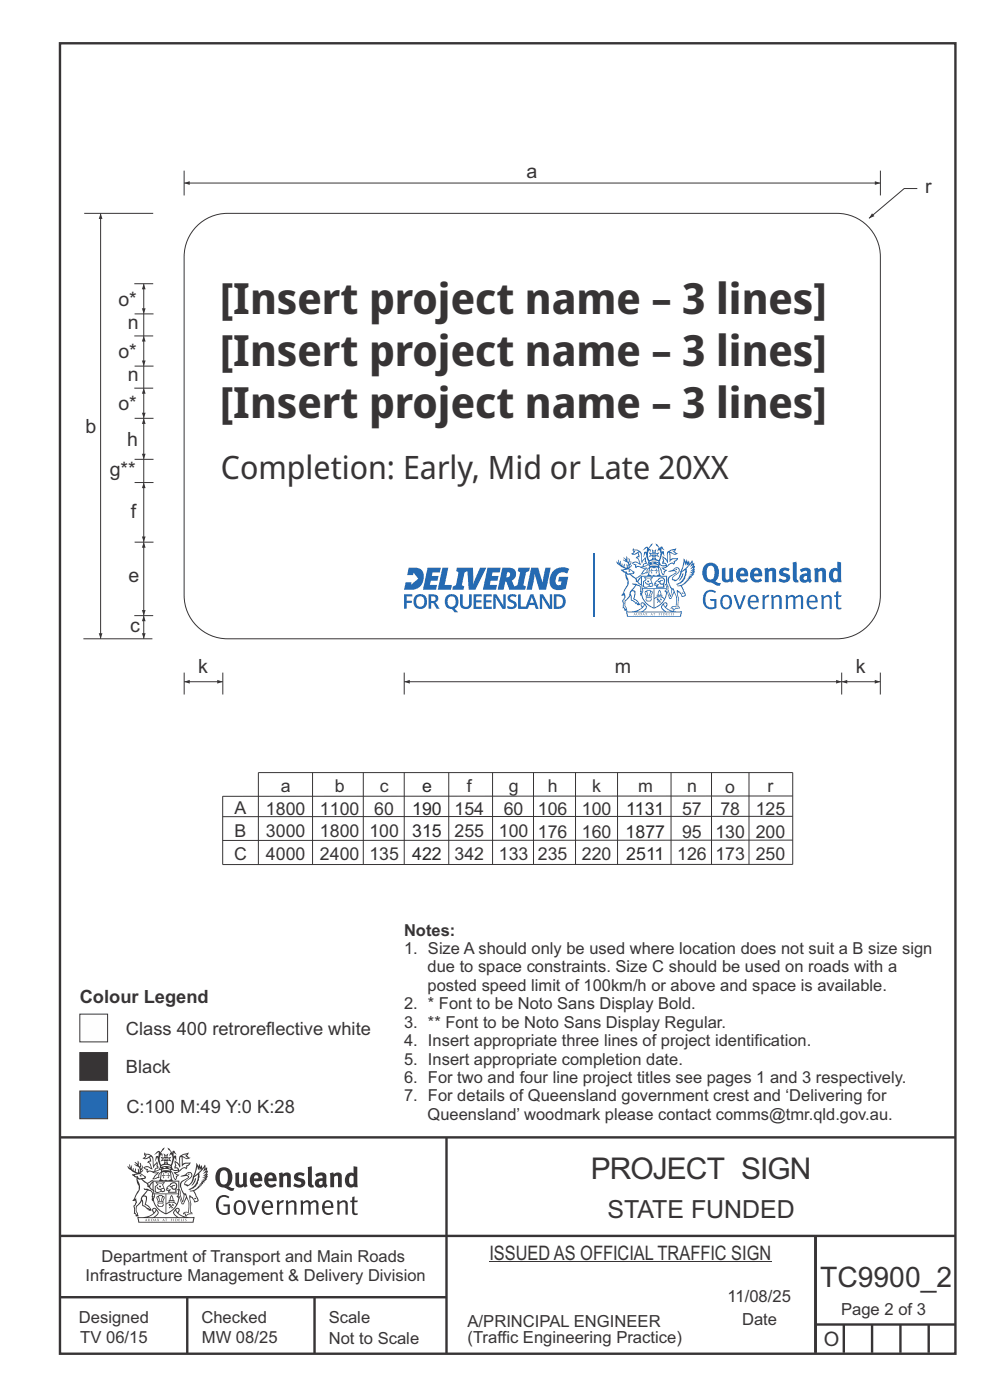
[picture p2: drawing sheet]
<svg xmlns="http://www.w3.org/2000/svg" width="210mm" height="297mm" viewBox="0 0 210 297" stroke-linecap="round" stroke-linejoin="round" font-family="sans-serif">
<g fill="none" stroke="#373435" stroke-width=".51">
<path d="M12.7 9.2h190v278h-190zM12.7 241.3h190M94.7 241.4v45.8M12.7 275.2h82M12.7 262.2h190.1M39.7 275.2v12M66.7 275.2v12M173 262.1v24.9M173 281h29.6M179 281v6M185 281v6M191 281v6"/>
<path d="M197 281v6"/>
</g>
<g fill="#373435">
<path d="M47 248.4a2.55 2.55 0 0 0 0 2.7l.3 .2a.81 .81 0 0 0 1-1v-.5a1.04 1.04 0 0 0-1.1-1.5zM46.3 248.1a1.82 1.82 0 0 1 2.1-.2 1.82 1.82 0 0 1 .9 1.8 2.29 2.29 0 0 1-.8 2l.7 .3h.5l-.2 .6a2.87 2.87 0 0 1-2-.7 2.12 2.12 0 0 1-1.7-3.1z" fill-rule="evenodd"/>
<path d="M49.9 248.9l.8-.2v2a.46 .46 0 0 0 .3 .6 .46 .46 0 0 0 .6-.3v-2.1l.7-.2v2.4l.2 .5-.5 .3-.3-.3a1.02 1.02 0 0 1-1.2 .3 1.02 1.02 0 0 1-.6-1.1z" fill-rule="evenodd"/>
<path d="M54 249.5l-.1 .5h.9a.49 .49 0 0 0-.2-.6 .49 .49 0 0 0-.6 .1zM53.4 249.1a1.34 1.34 0 0 1 1.6-.2 1.34 1.34 0 0 1 .6 1.5v.2h-1.7a.77 .77 0 0 0 .5 .8 .77 .77 0 0 0 .9-.4l.3 .5a1.59 1.59 0 0 1-2 .2 1.59 1.59 0 0 1-.5-2.1z" fill-rule="evenodd"/>
<path d="M57 249.5l-.1 .5h1a.49 .49 0 0 0-.2-.6 .49 .49 0 0 0-.7 .1zM56.4 249.1a1.34 1.34 0 0 1 1.6-.2 1.34 1.34 0 0 1 .7 1.5v.2h-1.8a.77 .77 0 0 0 .5 .8 .77 .77 0 0 0 .9-.4l.4 .5a1.59 1.59 0 0 1-2.1 .2 1.59 1.59 0 0 1-.5-2.1z" fill-rule="evenodd"/>
<path d="M59.2 248.9l.7-.2 .1 .4a.95 .95 0 0 1 1-.3 .95 .95 0 0 1 .7 .8v2.3h-.8v-2.3a.46 .46 0 0 0-.8 .1v2.2h-.8z" fill-rule="evenodd"/>
<path d="M62.6 249.1a1.75 1.75 0 0 1 2-.1l-.2 .5-.6-.2a.43 .43 0 0 0-.6 .3l.4 .3a1.04 1.04 0 0 1 1.2 1.1 1.04 1.04 0 0 1-1.4 1l-1.2-.4 .3-.6 1 .4 .4-.4a.88 .88 0 0 0-1-.5l-.4-.2-.1-.4z" fill-rule="evenodd"/>
<path d="M65.3 247.6l.8-.2 .1 3.8 .3 .2 .1 .4a.88 .88 0 0 1-1 0 .88 .88 0 0 1-.3-1z" fill-rule="evenodd"/>
<path d="M67.8 250.6a.43 .43 0 0 0-.1 .7 .43 .43 0 0 0 .7-.1v-.7zM66.8 249.1a1.7 1.7 0 0 1 2.4 .1v1.9l.3 .4-.4 .5-.5-.4a1.03 1.03 0 0 1-1.7-.1 1.03 1.03 0 0 1 .8-1.5h.7v-.4a.8 .8 0 0 0-1.2 .1z" fill-rule="evenodd"/>
<path d="M70 248.9l.7-.2 .1 .4a.95 .95 0 0 1 1-.3 .95 .95 0 0 1 .7 .8v2.3h-.8v-2.3a.46 .46 0 0 0-.8 .1v2.2h-.8z" fill-rule="evenodd"/>
<path d="M74.3 249.5a1.48 1.48 0 0 0 0 1.7h.5l.2-.1v-1.5l-.3-.2zM75 247.4l.8 .1 .1 4.4h-.7l-.1-.2a1.26 1.26 0 0 1-1.4 0 1.26 1.26 0 0 1-.5-1.3 1.29 1.29 0 0 1 .4-1.4 1.29 1.29 0 0 1 1.4-.1z" fill-rule="evenodd"/>
<path d="M46.4 253.9a1.72 1.72 0 0 1 2.3 0l-.3 .3a1.24 1.24 0 0 0-1.4-.2 1.24 1.24 0 0 0-.6 1.4 1.49 1.49 0 0 0 1.2 1.9l.7-.1v-1.3h-.8l-.1-.4h1.3v1.9a1.93 1.93 0 0 1-2.2 0 1.93 1.93 0 0 1-.7-2.2l.2-.8z" fill-rule="evenodd"/>
<path d="M50.4 255.1a1.65 1.65 0 0 0 .2 2.2 .99 .99 0 0 0 1-1.4 .78 .78 0 0 0-.4-.8 .78 .78 0 0 0-.8 0zM50 254.9a1.33 1.33 0 0 1 1.6-.1 1.33 1.33 0 0 1 .5 1.4 1.31 1.31 0 0 1-1.3 1.6 1.31 1.31 0 0 1-1.2-1.6v-.6z" fill-rule="evenodd"/>
<path d="M52.5 254.7l.4-.1 .9 2.6 .8-2.5h.5l-1.1 3h-.5z" fill-rule="evenodd"/>
<path d="M56.3 255.2l-.2 .7h1.3a.7 .7 0 0 0-.3-.8 .7 .7 0 0 0-.8 .1zM55.9 255a1.22 1.22 0 0 1 1.5-.2 1.22 1.22 0 0 1 .5 1.5h-1.8a.93 .93 0 0 0 .5 1 .93 .93 0 0 0 1.1-.2l.2 .3a1.43 1.43 0 0 1-1.8 .1 1.43 1.43 0 0 1-.6-1.7z" fill-rule="evenodd"/>
<path d="M58.7 254.7l.4-.1 .1 .5 .4-.4 .6-.1-.2 .5a.66 .66 0 0 0-.8 .7v1.9h-.4z" fill-rule="evenodd"/>
<path d="M60.6 254.7l.4-.1 .1 .5a.94 .94 0 0 1 1-.5 .94 .94 0 0 1 .8 .8v2.3h-.5l-.1-2.5a.81 .81 0 0 0-1.2 .3v2.2h-.4z" fill-rule="evenodd"/>
<path d="M63.7 254.7l.5-.1 .1 .5 .4-.3a.78 .78 0 0 1 1.1 .3 .9 .9 0 0 1 1-.5 .9 .9 0 0 1 .8 .8v2.3h-.5l-.1-2.5a.67 .67 0 0 0-1.1 .3v2.2h-.5v-2.4l-.4-.3-.7 .4v2.3h-.5z" fill-rule="evenodd"/>
<path d="M69 255.2l-.1 .7h1.3a.7 .7 0 0 0-.3-.8 .7 .7 0 0 0-.9 .1zM68.7 255a1.22 1.22 0 0 1 1.5-.2 1.22 1.22 0 0 1 .5 1.5h-1.8a.93 .93 0 0 0 .4 1 .93 .93 0 0 0 1.2-.2l.1 .3a1.44 1.44 0 0 1-1.7 .1 1.44 1.44 0 0 1-.6-1.7z" fill-rule="evenodd"/>
<path d="M71.4 254.7l.5-.1 .1 .5a.94 .94 0 0 1 1-.5 .94 .94 0 0 1 .8 .8v2.3h-.5l-.1-2.5a.81 .81 0 0 0-1.2 .3v2.2h-.4z" fill-rule="evenodd"/>
<path d="M74.7 253.9l.5-.1v.9h.7l-.1 .3h-.6v2.2l.1 .2h.5l.1 .3a.75 .75 0 0 1-1.2-.6v-2.1h-.4v-.3h.4z" fill-rule="evenodd"/>
<path d="M30.8 244.9l1.1 .3-.9 .5h-.4l.6-.5zM31.8 245.4h.2a2.44 2.44 0 0 1 .4 1.9l.1 .5 .7-1-.1 .6 .3 .3a.57 .57 0 0 0-.6 .7l-1-.1-.5 .2 .2-.5-.8-.3 .7-.1 .9 .5 .1-.1-.6-1.3-.2-.2h.5zM30.7 244.4l-.1 .5 .2 .4-.6 .4a1.04 1.04 0 0 0 1.4-.1l.2 .6-.3 .1-.2 .4a.94 .94 0 0 1 .8 1.1l-.2-.1a1.16 1.16 0 0 0-1.5-.1l.3 .4 .4 .2 .1 .5 .2 .1 .1-.2a.94 .94 0 0 1 1.1 .2l.8 .1-1.2 1.2a1.13 1.13 0 0 0 1.2-.2l.4-.1-.1-.4 .5-.8a.83 .83 0 0 0-.6 1.1l-.3-.1-.7 .4 1.1-1.4-.5 .1-.5-.1 1.3-.5-.1-.1-.9 .4v-.3l.2-.2 .3 .1 .1-.3-.2-.4v-.6l-.1-.4-.7 1v-.7a1.42 1.42 0 0 0-1.6-1.8z" fill-rule="evenodd"/>
<path d="M38.5 245.2l.5-.2 .7-.1-.6 .3 .8 .5h-.3zM38.3 245.5l.2-.1 .1 2a1.69 1.69 0 0 1 1.6-.6l-.8 .5 .1 .5a1.1 1.1 0 0 0-1.5 .6l-.1-.5-.2-.2h-.5l.3-.4-.3-.7a1.42 1.42 0 0 1 .8 1.1l.2-.1zM37.1 246.2l.1 1-.2 .3 .1 .4h.5l.1 .2a.96 .96 0 0 1-1.1-.1l-.1 .1a1.06 1.06 0 0 0 1.3 .2v.1a.72 .72 0 0 1-1 .2l.3 .5 .6 .2-.4 .2-.1 .6-.2-.3-.4-1.1-.4-.4 .4 .9a1.54 1.54 0 0 0 .7 1.2l.2-.3a.58 .58 0 0 1 .4-.8l.2-.1h-.3l-.5-.3 .9-.5a.93 .93 0 0 1 1.2-.5v.2l.2-.2 .1-.5a.99 .99 0 0 0 .7-.8l-1.3 .1-.3 .2-.1-1.4 .9 .4 .9-.3h-.4l-.5-.4 .4-.7-.6 .2a1.46 1.46 0 0 0-1.4 2.1v.4l-.2-.4z" fill-rule="evenodd"/>
<path d="M35.6 248.9l.2 .1-.1 .3 .4 .1h-.4v.6l-.1-.6h-.3l.3-.1z" fill-rule="evenodd"/>
<path d="M34.6 248.9l.2 .1v.3l.3 .1h-.3l-.1 .6v-.6h-.4l.4-.1z" fill-rule="evenodd"/>
<path d="M34.3 248.8a.57 .57 0 0 1 .9 .2 .57 .57 0 0 1 .9-.2l.2 1.4h-.2a.57 .57 0 0 1-.9 0 .69 .69 0 0 1-1.1 0zM34.2 248.1l-.3 2.1-.2 .4h3l-.2-.4-.3-2.1h-.2v.2l-.8-.1-.8 .1v-.2z" fill-rule="evenodd"/>
<path d="M34.2 252.4a.3 .3 0 0 0 .6 0 .3 .3 0 0 0-.6 0zM33.3 250.9l.3 .3-.3 .4a.79 .79 0 0 0 0 1.3l.8-.2-.1-.3a.55 .55 0 0 1-.7-.6l.1-.1 .2 .3 .3 .2 .8-.2-.4-.7 .4-.4-.7 .2zM33 250.7l1.1 .2 .9-.2-.4 .6 .4 1.2a.56 .56 0 0 1-.8 .3l-.2 .1a.73 .73 0 0 1-.9 .1 .73 .73 0 0 1-.3-1v-.4l.6-.4z" fill-rule="evenodd"/>
<path d="M35.6 251.8l.7-.4a.58 .58 0 0 1 1-.1 .58 .58 0 0 1-.4 .9l-.3-.3a.43 .43 0 0 1 .6-.4 .57 .57 0 0 0-.8 .2l-.2-.1-.3 .1 .4 .2a.55 .55 0 0 0 .9 .4v.5h-1.3l.3-.4-.1-.1-.6 .1 .2-.3-.2-.1zM35.4 251.8l-.1 .2a.39 .39 0 0 0 .2 .6h.3l-.2 .4h1.9l-.1-.8a.86 .86 0 0 0-.1-1.3 .86 .86 0 0 0-1.3 .4z" fill-rule="evenodd"/>
<path d="M36 254.8h.8v.2h-.8zM36.4 253.8l.2 .8h-.4zM36.4 253.5l-.3 .5-.1 .6h-.2v.4l-.7 .4 .2 .1a1.48 1.48 0 0 1 2.1 .2l.2-.1-.6-.5v-.5h-.2l-.1-.6z" fill-rule="evenodd"/>
<path d="M35.8 255.4l.4 .1 .1 .3 .3-.2-.2-.2a.38 .38 0 0 1 .5 .5l-.2-.2-.3 .2 .3 .2-.3 .3-.1-.4-.4 .4-.1-.2 .4-.3-.1-.1-.2 .1z" fill-rule="evenodd"/>
<path d="M34.5 254h.2v.2l-.2 .6h-.2zM33.6 255.3h.9v.2a.55 .55 0 0 1-.8 .4v-.2l-.2-.1zM33.4 254h.2l.2 .8h-.2zM33.6 255l.8-.1 .1 .2h-.8zM33.8 253.7h.5l-.2 1.1h-.1zM33.3 253.8l-.1 .3 .3 1.1a.48 .48 0 0 0-.1 .6 .48 .48 0 0 0 .5 .2h.5a.49 .49 0 0 0 .2-.8l.3-1.1-.1-.3a1.42 1.42 0 0 0-1.5 0z" fill-rule="evenodd"/>
<path d="M33.7 251.5l.4 .1 .1 .3h-.3z" fill-rule="evenodd"/>
<path d="M41.3 250.1l.3-.2-.2 .8-.6 .8h-.2l.5-.7z" fill-rule="evenodd"/>
<path d="M39.7 249l.3-.2 .5 .2a.88 .88 0 0 1-.6 1.1 1.22 1.22 0 0 0-.8 1.3l.5 .2a.72 .72 0 0 0 .9-.4l.5-.8 .2-.6 .8-.6v.2a2.85 2.85 0 0 1-2 2.9l.1 .1a2.13 2.13 0 0 0 1.9-1.5v-.3a2.01 2.01 0 0 0 .3-1.7l1.1-1.3-.4 1 .7-.5-.7 1 .8-.4-.8 .8 .7-.2-.9 .6 .8-.1-.8 .4h.7l-.8 .3 .3 .2h-.4l.2 .3h-.4l.2 .3h-.4l.1 .2h-.1a2.16 2.16 0 0 1-2 1.1l.1 .2 .4-.1a.76 .76 0 0 1 .7 .8l.5 1.2-.6 .2a1.45 1.45 0 0 0-1.1-1.3l.2 1.8-.1 1.8 .4 .3a1.07 1.07 0 0 0-1.2 .4v-.3l-.5-.2a.87 .87 0 0 1 1.1-.1v-.7a4.4 4.4 0 0 0-.6-3.1l-.1-.3h-.2a2.16 2.16 0 0 1-.7-2.2l.3-.4 1.2-.7a.55 .55 0 0 0-.4-.8zM37.8 252.4a.76 .76 0 0 1 .3 1.1l.6 1.6 .4-1.7 .2 .1a.61 .61 0 0 1-.1 .9l-.3 .8-.2 .1-.7-1.6-.3 .1a1.18 1.18 0 0 0 .1-1.4zM41.8 247.5l.2 .7 .3-.5v.6l.4-.5a1.9 1.9 0 0 1-1.2 1.4l-.3 .3zM38.2 249.6l1.4-.2 .2 .2v.3l-.5 .2a1.26 1.26 0 0 0-.9 1.9l.2 .7a1.84 1.84 0 0 1 .1 2.1l-.4-1.4a.96 .96 0 0 0-.4-1.2l-.4 .2a.78 .78 0 0 1 0 1.3l.1 .3h.4l.4 1.1a.38 .38 0 0 0 .2 .4 .38 .38 0 0 0 .4-.1l.6-1.2a2.94 2.94 0 0 1 .4 2.5l-.1 .4h-.8l-.3 .4v.2l.4-.1 .1 .4 .2 .1a1.02 1.02 0 0 1 1.3-.5v-.4l-.3-.1 .1-1.8-.3-1.3h.1a1.14 1.14 0 0 1 .8 1 .63 .63 0 0 0 .8-.2 .63 .63 0 0 0-.2-.9l-.6-1.2 .9-.6 .2-.4h.3l-.1-.2h.4l-.1-.3h.3l-.1-.3 .5-.1-.2-.2 .6-.4v-.2h-.2l.4-.5h-.3l.3-.5-.4 .1 .4-.5v-.3l-.3 .2 .2-.7-.1-.2-.4 .3v-.8l-.6 .8-.2-.8-.2 .5-.3-.7-.1 .6-.5-.8-.1 1.4-.6 1.8a1.81 1.81 0 0 1-1 1.5l-.6-.2a1.75 1.75 0 0 1 1.1-1.2 .75 .75 0 0 0 .1-1.3 .75 .75 0 0 0-1.2 .4z" fill-rule="evenodd"/>
<path d="M41.2 254.1h.3l.2 .2-.4 .1z" fill-rule="evenodd"/>
<path d="M29.4 258.4h11.6l-.1 .8h-11.4zM31.3 258.2l.5-.1a2.48 2.48 0 0 0 1.4-1.3l.3 .5-.5 .6-.5 .3zM32.5 256.6l.3-.2 .2 .1-.3 .7zM37.2 256.8a2.65 2.65 0 0 0 1.8 1.4h-1.1l-.5-.3-.5-.6zM37.4 256.5l.2-.1 .3 .2-.3 .6zM29.2 258.2l.1 1.2h11.8l.2-1.1-.2-.1a4.1 4.1 0 0 1-3.3-.9l.3-.4-.1-.6a1.06 1.06 0 0 0-1.3 1l.2 .4 .6 .5h-4.7l.3-.1a.84 .84 0 0 0 .6-.8 .84 .84 0 0 0-.5-.8l-.3-.2h-.5l-.1 .6 .3 .4a4.2 4.2 0 0 1-3.4 .9z" fill-rule="evenodd"/>
<path d="M31 258.7l.1 .2h-.2zM31 258.5l-.3 .6 .4-.2 .2 .2z" fill-rule="evenodd"/>
<path d="M31.3 258.6h.3v.4a.25 .25 0 0 0 .2-.1 .25 .25 0 0 0-.1-.3h.1a.29 .29 0 0 1 0 .4 .29 .29 0 0 1-.4 0 .29 .29 0 0 1 0-.4z" fill-rule="evenodd"/>
<path d="M32.2 258.6a.22 .22 0 0 1 .3 .2 .22 .22 0 0 1-.3 .2zM32 258.6l.1 .4a.33 .33 0 0 0 .4 0 .33 .33 0 0 0 0-.4 .33 .33 0 0 0-.5 0z" fill-rule="evenodd"/>
<path d="M32.9 258.7l.1 .2h-.2zM32.9 258.5l-.2 .6 .3-.2 .2 .2z" fill-rule="evenodd"/>
<path d="M33.3 258.6h.2l.1 .1 .2-.1-.2 .2 .2 .3-.3-.3-.1 .3h-.1l.2-.3z" fill-rule="evenodd"/>
<path d="M34.7 258.7l.1 .2h-.2zM34.7 258.5l-.3 .6 .4-.2 .2 .2z" fill-rule="evenodd"/>
<path d="M35 258.5h.5l-.2 .1v.5h-.2l.1-.5z" fill-rule="evenodd"/>
<path d="M36.2 258.6l.3-.1-.1 .1v.2h.1h-.1v.3h-.2z" fill-rule="evenodd"/>
<path d="M36.7 258.6h.2v.5h-.2z" fill-rule="evenodd"/>
<path d="M37.3 258.6a.22 .22 0 0 1 .3 .2 .22 .22 0 0 1-.3 .2zM37.1 258.6v.4a.33 .33 0 0 0 .5 0 .33 .33 0 0 0 0-.4 .33 .33 0 0 0-.5 0z" fill-rule="evenodd"/>
<path d="M37.8 258.6l.4-.1-.2 .1v.2h.1h-.1v.2l.2 .1h-.4z" fill-rule="evenodd"/>
<path d="M38.4 258.6h.2l-.1 .4 .2 .1h-.3z" fill-rule="evenodd"/>
<path d="M38.9 258.6h.2v.5h-.2z" fill-rule="evenodd"/>
<path d="M39.3 258.6h.2h-.1l.2 .3-.2 .2-.1-.1v-.1l.2 .1z" fill-rule="evenodd"/>
<path d="M34.2 247.4a1.51 1.51 0 0 1 2 .2 2.67 2.67 0 0 0-2.1 0zM35.7 247.6l.4 .1 .1 .3-.4-.1zM34.6 247.6h.5l.1 .2h-.4zM34 247.8l.3 .2h-.3zM34.9 246.9l.3-.2 .3 .2zM34.9 245.6l.2 .1v.3h-.2zM35 245.1l.2 .2 .2-.2-.1 .3h-.2zM35.1 246.3h.2l.1 .4-.2-.2-.2 .2zM35.3 245.7l.2-.1v.4h-.2zM34.4 245.7h.3l.1 .3-.4 .1 .2-.2zM35.7 245.7h.3l-.2 .2 .2 .2-.4-.1zM32.7 244.9l1-.5-.1 1-.2-.2-.3 .2-.3 1.1 .5-1 .3 .9a1.84 1.84 0 0 1 .2 1.7l.4 .1a2.48 2.48 0 0 1 2.2 0l.2-.2-.2-.7 .7-1.8 .4 .7-.2-1-.2-.1-.2 .3v-.9l.6 .4-.6-.8-.3 .1-.1 .4-.5-.9-.5-.3 .2 .5 .6 .5-.5 .8 .4-.4a2.06 2.06 0 0 1 0 2.3l-.5-.2-.2-.6 .1-.1 .8 .2-.4-.5 .4-.5-.7 .2-.2-.2 .2-.7-.5 .4-.5-.4 .2 .7-.2 .2-.7-.2 .4 .5-.4 .5 .8-.2 .1 .1-.2 .6-.5 .2a2.02 2.02 0 0 1 0-2.2l.3 .5-.1-.7-.3-.1 .8-1.2-.4 .3-.5 .8-.2-.3a.8 .8 0 0 0-.8 .5z" fill-rule="evenodd"/>
<path d="M29.2 250.1l.3 .1a.61 .61 0 0 1 .8 .4l.3 .2a.8 .8 0 0 1 .6 1l.4 .1 .5 .5a1 1 0 0 1 .5 1.1l-.1 .7v-.5h-.1a.96 .96 0 0 0-.8-1.3l-.2-.2h-.7l-.1-.1-.1 .1 .1 .3h.6l-1.2 1.3-.2 1-.4 .6a1.33 1.33 0 0 0-.5 1.8l.2 .5a1.26 1.26 0 0 1-.5-1.5l-.1-.3a1.56 1.56 0 0 0 .4-1.7l-.3 .2 .2-.5a3.2 3.2 0 0 0 .7-3zM30.4 253.9h.4a2.06 2.06 0 0 1-.1 1.6l.7 .5 .4 .4-.6-.1-.8-.6-.1-.9a.51 .51 0 0 1 .1-.9zM28.6 249.3a1.52 1.52 0 0 1 2.1 .5l-1.1 .2-.2-.1-.1-.4h-.5zM27.5 247v.8l-.3-.4h-.1a3.1 3.1 0 0 0 1.9 1.6l-1 .1 .5 .6 .5 .1 .1 1.1a1.84 1.84 0 0 1-.3 2.5l-.4 .9-.3 .4 .2 .1 .4-.1 .1 .4-.2 .5-.3 .2 .1 1.7h.2l.3 .5 .1 .1 .4-.1-.1-.5a1.3 1.3 0 0 1-.1-1.7l.9-1 .1 1.1 .6 .2 .5 .5 .1-.1 .2 .3h.5a1.85 1.85 0 0 0-1.2-1.4l.1-.3a1.39 1.39 0 0 0 0-1.4l-.5-.1 .5-.5a.66 .66 0 0 1 .9-.4 .66 .66 0 0 1 .3 .9l-.1 .4 .2-.1v.2l-.1 .3 .2 .5 .1-.3a2.24 2.24 0 0 0 .1-2.2 .73 .73 0 0 1-.7-.7 .73 .73 0 0 1 .6-.7v-.2a.94 .94 0 0 0-.9 .8 .48 .48 0 0 1-.1-.6 .48 .48 0 0 1 .5-.2l.5-.3a.51 .51 0 0 0-.8 .2l-.5 .2-1-.8h.6l.2-.5-1.2-.7 .5-.5v-.3l-.5 .4 .1-.2a.69 .69 0 0 0 .2-1v.4l-.2 .3v-1.1l-.3-.2 .1 .6-.1 .2-.4-1.3v.7l-.6-.4 .5 .7-.6-.2 .3 .3a1 1 0 0 1 .7 1.4l-.2-.8v.9l-.5-.2v-.8l-.2 .7-.2-.1-.1-.6-.2 .4-.2-.2 .1-.7-.2 .5z" fill-rule="evenodd"/>
<path d="M29.6 249.4l.2-.1 .3 .2z" fill-rule="evenodd"/>
<path d="M32.4 250.5h5.6v2l-.2-.1v-1.7h-5.2v2.5h5.2v-.8l.1 .2-.1 1.1v-.3h-2.5v4a4.1 4.1 0 0 0 2.6-3.6l.1-.1a4 4 0 0 1-2.8 3.9 4.2 4.2 0 0 1-2.8-4.7l.1 1.2 .1-.1a3.8 3.8 0 0 0 2.5 3.4v-4h-2.5l-.2-.9z" fill-rule="evenodd"/>
<circle cx="40" cy="249.1" r=".17"/>
</g>
<g fill="none" stroke="#373435" stroke-width=".21">
<path d="M41.8 48a9.2 9.2 0 0 1 6.5-2.7h129.2a9.2 9.2 0 0 1 9.2 9.2v71.8a9.2 9.2 0 0 1-9.2 9.2h-129.2a9.2 9.2 0 0 1-9.2-9.2v-71.8a9.2 9.2 0 0 1 2.7-6.5zM47.2 168.9v14.5h121v-19.5h-113.4v19.5M66.3 163.9v19.5M77.1 163.9v19.5M85.7 163.9v19.5M95.2 163.9v19.5M104.5 163.9v19.5M113.2 163.9v19.5M122.1 163.9v19.5M131 163.9v19.5M142.3 163.9v19.5M150.9 163.9v19.5"/>
<path d="M158.9 163.9v19.5M168.2 178.2l-121 .1M168.2 168.9h-121M168.2 173.2l-121 .1"/>
</g>
<g fill="#256ab2">
<path d="M153.1 120.6l.8-.2v2a.45 .45 0 0 0 .2 .6 .45 .45 0 0 0 .6-.3v-2.1l.8-.2v2.3l.2 .6-.6 .3-.2-.3a1 1 0 0 1-1.2 .3 1 1 0 0 1-.6-1.1z"/>
<path d="M162.1 120.6l.7-.2 .2 .4a.93 .93 0 0 1 1-.3 .93 .93 0 0 1 .6 .8v2.2h-.8v-2.2l-.2-.2-.6 .3v2.1h-.8z"/>
<path d="M165.5 120.8a1.71 1.71 0 0 1 2-.1l-.3 .5-.5-.2a.42 .42 0 0 0-.6 .3l.4 .3a1.02 1.02 0 0 1 1.1 1.1 1.02 1.02 0 0 1-1.3 .9l-1.2-.3 .3-.6 1 .3 .4-.3a.86 .86 0 0 0-1-.5l-.4-.3-.1-.3z"/>
<path d="M168.1 119.3l.8-.1 .1 3.7 .3 .1 .1 .5a.86 .86 0 0 1-.9-.1 .86 .86 0 0 1-.3-.9z"/>
<path d="M172.7 120.6l.7-.2 .1 .4a.93 .93 0 0 1 1-.3 .93 .93 0 0 1 .7 .8v2.2h-.8v-2.2l-.3-.2-.5 .3v2.1h-.8z"/>
<path d="M149.7 125.5a1.68 1.68 0 0 1 2.2 0l-.2 .3a1.21 1.21 0 0 0-1.5-.2 1.21 1.21 0 0 0-.6 1.3 1.45 1.45 0 0 0 1.3 2l.6-.2v-1.2h-.8l-.1-.4h1.4v1.9a1.89 1.89 0 0 1-2.3-.1 1.89 1.89 0 0 1-.6-2.1l.2-.8z"/>
<path d="M155.6 126.3l.5-.1 .8 2.5 .8-2.4h.5l-1.1 2.9h-.4z"/>
<path d="M161.7 126.3l.4-.1 .1 .5 .4-.4 .6-.1-.2 .5a.64 .64 0 0 0-.8 .7v1.8h-.4z"/>
<path d="M163.5 126.3l.5-.1 .1 .5a.92 .92 0 0 1 1-.5 .92 .92 0 0 1 .7 .8v2.2h-.5l-.1-2.5a.79 .79 0 0 0-1.1 .3v2.2h-.5z"/>
<path d="M166.6 126.3l.4-.1 .2 .4 .3-.3a.76 .76 0 0 1 1.2 .4 .88 .88 0 0 1 .9-.5 .88 .88 0 0 1 .8 .8v2.2h-.5l-.1-2.4a.66 .66 0 0 0-1.1 .3v2.1h-.4v-2.3l-.4-.3-.8 .4v2.2h-.4z"/>
<path d="M174.2 126.3l.4-.1 .1 .5a.92 .92 0 0 1 1-.5 .92 .92 0 0 1 .7 .8v2.2h-.4l-.1-2.5a.79 .79 0 0 0-1.2 .3v2.2h-.4z"/>
<path d="M177.4 125.5l.5-.1-.1 .9h.7l-.1 .3h-.6v2.2l.1 .1h.6v.3a.74 .74 0 0 1-1.2-.6v-2h-.3v-.3h.3z"/>
<path d="M139.1 120.6l.2 .1v.3l.3 .1h-.3l-.1 .6v-.6h-.4l.4-.1z"/>
<path d="M138.2 120.6l.2 .1-.1 .3 .3 .1h-.3v.6l-.1-.6h-.3l.3-.1z"/>
<path d="M135 130l.2 .1v.4a.24 .24 0 0 0 .2-.2 .24 .24 0 0 0-.1-.2h.1a.28 .28 0 0 1 0 .4 .28 .28 0 0 1-.4 0 .28 .28 0 0 1 0-.4z"/>
<path d="M136.9 130h.2v.2l.2-.2-.2 .3 .2 .2-.2-.2-.2 .2 .2-.2z"/>
<path d="M138.6 130h.4l-.2 .1 .1 .4h-.2v-.4z"/>
<path d="M139.7 130h.3l-.1 .1v.2l.1-.1-.1 .1v.2h-.2z"/>
<path d="M140.2 130h.2v.5h-.2z"/>
<path d="M141.3 130h.3l-.1 .1v.2l.1-.1-.1 .1v.2h.1h-.3z"/>
<path d="M141.8 130l.2 .1v.3l.1 .1h-.3z"/>
<path d="M142.3 130h.2v.5h-.2z"/>
<path d="M142.8 130.1h.2h-.2l.2 .3-.1 .1h-.2v-.1h.2z"/>
<path d="M144.7 121.7l.3-.1-.2 .8-.6 .7h-.2l.5-.6z"/>
<path d="M143.3 120.7h.3l-.1 .2h-.2z"/>
<path d="M144.6 125.7h.3l.1 .2-.3 .1z"/>
<path d="M133.2 121.1l.3-.1 .2 .2z"/>
<path d="M139.3 127h.4l.1 .4 .3-.3-.2-.2a.37 .37 0 0 1 .5 .5l-.2-.2-.3 .3 .3 .2-.3 .3-.1-.4-.4 .3-.1-.1 .4-.3-.1-.2-.2 .1z"/>
<path d="M137.2 123.2h.5v.3a.35 .35 0 0 1-.5-.3z"/>
<path d="M149.6 119.8a2.45 2.45 0 0 0 .4 3.6l.8 .2a2.8 2.8 0 0 0 1.9 .6l.2-.5h-.5l-.7-.4a2.49 2.49 0 0 0 0-3.7 1.8 1.8 0 0 0-2.1 .2zM150.3 120.2a.84 .84 0 0 1 .9 0 .84 .84 0 0 1 .3 .9l.1 .4a1.16 1.16 0 0 1-.9 1.4h-.3a2.25 2.25 0 0 1-.3-2.5z"/>
<path d="M156.5 120.8a1.61 1.61 0 0 0-.2 2 1.61 1.61 0 0 0 1.8 .7l.6-.3-.3-.5a.76 .76 0 0 1-.9 .3 .76 .76 0 0 1-.5-.8h1.7a1.34 1.34 0 0 0-.5-1.6 1.34 1.34 0 0 0-1.7 .2zM157.1 121.2a.47 .47 0 0 1 .6-.1 .47 .47 0 0 1 .2 .6h-.9z"/>
<path d="M159.5 120.8a1.6 1.6 0 0 0-.1 2.3 1.6 1.6 0 0 0 2.3 .1l-.4-.5a.76 .76 0 0 1-.8 .3 .76 .76 0 0 1-.6-.8h1.8a1.34 1.34 0 0 0-.5-1.6 1.34 1.34 0 0 0-1.7 .2zM160.1 121.2a.47 .47 0 0 1 .6-.1 .47 .47 0 0 1 .2 .6h-.9z"/>
<path d="M169.7 120.9l.3 .5 .3-.2a.62 .62 0 0 1 .9 .1v.3a1.15 1.15 0 0 0-1.3 .4 1.15 1.15 0 0 0 0 1.4l.7 .2 .8-.3 .4 .4 .5-.5-.3-.4v-1.3a1 1 0 0 0-.5-1 1 1 0 0 0-1.1 0zM170.6 122.3l.6-.1v.6a.42 .42 0 0 1-.7 .1 .42 .42 0 0 1 .1-.6z"/>
<path d="M177.6 119.2l.1 1.4a1.26 1.26 0 0 0-1.4 .2 1.26 1.26 0 0 0-.5 1.3 1.24 1.24 0 0 0 .6 1.3 1.24 1.24 0 0 0 1.4-.1v.2h.7l-.1-4.2zM177 121.2l.4-.1 .2 .2v1.4l-.2 .2a.48 .48 0 0 1-.7-.4 1.45 1.45 0 0 1 .3-1.3z"/>
<path d="M153.2 126.4a1.65 1.65 0 0 0 .8 2.9 1.62 1.62 0 0 0 1-2.6l-.2-.2a1.25 1.25 0 0 0-1.6-.1zM153.5 126.7a.86 .86 0 0 1 1.1 .1 .86 .86 0 0 1 .2 1 .77 .77 0 0 1-.6 1.1 .77 .77 0 0 1-.9-.9v-.9z"/>
<path d="M158.9 126.6a1.79 1.79 0 0 0 .5 2.6h1l.5-.3-.2-.3a.91 .91 0 0 1-1.1 .2 .91 .91 0 0 1-.5-1h1.8a1.19 1.19 0 0 0-.5-1.4 1.19 1.19 0 0 0-1.5 .2zM159.3 126.8a.68 .68 0 0 1 .9-.1 .68 .68 0 0 1 .3 .8h-1.4z"/>
<path d="M171.4 126.6a1.79 1.79 0 0 0 .5 2.6h1l.5-.3-.2-.3a.91 .91 0 0 1-1.1 .2 .91 .91 0 0 1-.5-1h1.9a1.19 1.19 0 0 0-.5-1.4 1.19 1.19 0 0 0-1.6 .2zM171.8 126.8a.68 .68 0 0 1 .9-.1 .68 .68 0 0 1 .3 .8h-1.4z"/>
<path d="M132.8 129.7l.2 1.2h11.5l.1-1.2a4.3 4.3 0 0 1-3.3-.9l.3-.3-.1-.6a1.04 1.04 0 0 0-1.3 .9l.2 .4 .6 .5h-4.6l.3-.1a.82 .82 0 0 0 .5-.7 .82 .82 0 0 0-.4-.8l-.3-.3-.5 .1-.1 .6 .3 .3a4.3 4.3 0 0 1-3.4 .9zM140.9 128.1l.2-.1 .3 .1-.3 .6zM140.7 128.3a2.59 2.59 0 0 0 1.8 1.4h-1.1l-.5-.3-.5-.5zM136.1 128.1l.3-.1 .2 .1-.3 .6zM135 129.7l.4-.1a2.42 2.42 0 0 0 1.4-1.3l.2 .6-.5 .5-.4 .3zM133 129.9h11.4l-.1 .8h-11.1z"/>
<path d="M134.6 130l-.2 .5 .3-.1 .2 .1zM134.6 130.2l.1 .2h-.2z"/>
<path d="M135.6 130l.1 .5a.32 .32 0 0 0 .4 0 .32 .32 0 0 0 0-.4 .32 .32 0 0 0-.5-.1zM135.8 130.1a.21 .21 0 0 1 .3 .2 .21 .21 0 0 1-.3 .2z"/>
<path d="M136.5 130l-.2 .5 .3-.1 .2 .1zM136.5 130.2l.1 .2h-.2z"/>
<path d="M138.2 130l-.2 .5 .3-.1 .2 .1zM138.2 130.2l.1 .2h-.2z"/>
<path d="M140.6 130v.5a.32 .32 0 0 0 .5 0 .32 .32 0 0 0-.1-.4 .32 .32 0 0 0-.4-.1zM140.8 130.1a.21 .21 0 0 1 .3 .2 .21 .21 0 0 1-.3 .2z"/>
<path d="M131.2 118.7v.9l-.4-.5a2.43 2.43 0 0 0 1.6 1.5l.3 .1-1 .1 .5 .6 .4 .1 .1 1a1.67 1.67 0 0 1-.1 2.3l-.5 1.1-.4 .4 .3 .1 .4-.2 .1 .5-.2 .4-.3 .2 .1 1.8h.3l.1 .5 .4-.1h.2l-.2-.6a1.23 1.23 0 0 1 .3-1.8l.5-.7 .2 1 .5 .2 .5 .6 .1-.2 .2 .4 .5-.1a1.81 1.81 0 0 0-1.2-1.3l.3-.7v-.9l-.6-.2 .6-.8a.6 .6 0 0 1 .7-.1 .6 .6 0 0 1 .3 .6l-.1 .7 .2-.1v.2l-.1 .3 .1 .4 .1-.2a4.1 4.1 0 0 0 2.8 2.9 4 4 0 0 0 2.7-3.5l.3 1.1a.37 .37 0 0 0 .2 .3 .37 .37 0 0 0 .5 0l.5-1.2a2.87 2.87 0 0 1 .4 2.4l-.1 .5h-.9l-.1 .5 .4-.1 .1 .4 .2 .1 .2-.4 1-.1v-.3l-.3-.2 .1-1.7-.3-1.3 .4 .1 .5 .9a.64 .64 0 0 0 .8-.2 .64 .64 0 0 0-.2-.9l-.6-1.2 1.3-.9v-.3h.3l-.1-.2h.4l-.2-.4h.5l-.2-.2 .6-.4 .1-.2h-.3l.4-.5h-.2l.2-.5-.3 .1 .3-.5v-.3l-.3 .2 .2-.6-.1-.2-.3 .2-.1-.8-.6 .9-.1-.8-.2 .5-.3-.8-.1 .6-.5-.7-.1 1.3-.9 2.6-.7 .7-.6-.2a1.71 1.71 0 0 1 1.2-1.3 .73 .73 0 0 0 0-1.2 .73 .73 0 0 0-1.1 .4l-1.1 .5h1.5v.3l-.7 .4a1.12 1.12 0 0 0-.7 1.7l.2 .7a1.8 1.8 0 0 1 .2 1.9l-.4-1.2a.94 .94 0 0 0-.3-1.2v-1.8h-1.4l-.1-.2-.2-1.6 .6 1.5 .3 .2 .2-.2a.57 .57 0 0 1 .5-.8l.1-.1h-.3l-.5-.3 .7-.2 .9-.8h.5v.2l.3-.1v-.5l.7-.6v-.3l-1.3 .2-.3 .2v-1.4l.8 .4 .9-.3-.4-.1-.4-.3 .4-.7-.7 .2a1.43 1.43 0 0 0-1.3 2v.4l-.2-.4-.7-.6 .1 1.1-.2 .5v.2l.5-.1 .2 .2-.2 .1a.78 .78 0 0 1-1.1-.8l.7-1.8 .4 .7-.2-1-.4 .2v-.9l.6 .4-.6-.7h-.3l-.1 .4-.5-.8-.5-.3 .2 .4 .6 .6-.4 .7 .4-.4a1.86 1.86 0 0 1-.1 2.3l-.5-.2-.2-.6 .2-.1 .7 .2-.4-.5 .4-.5-.7 .2-.2-.2 .2-.7-.5 .4-.5-.4 .2 .7-.2 .2-.6-.2 .3 .5-.3 .5 .7-.2 .2 .1-.2 .6-.6 .2a1.97 1.97 0 0 1 .1-2.2l.2 .5v-.7h-.3l.8-1.2-.5 .3-.5 .7-.1-.3a.79 .79 0 0 0-.8 .5l-.3 .2 .9-.5v1l-.2-.2-.4 .2-.2 1 .5-.9 .5 1.5a.93 .93 0 0 1-.9 1.3l.1-.3 .2-.2 .3 .1 .1-.3-.2-.4v-.5l-.2-.4-.6 1-.1-1.2a1.28 1.28 0 0 0-1.5-1.3l-.2-.4-.2 .5 .2 .3-.5 .5 .7 .2 .6-.4 .2 .7-.3 .1-.2 .4h.3l.2 .2 .3 .8-.8-.4-.8 .2 .2 .4 .4 .2 .1 .5 .2 .1 .1-.1a.92 .92 0 0 1 1 .2h.9l-1.2 1.2 .4 .1 1.2-.4v-.6l.3-.3-.2 1.3-.2 .2h-1.2a.52 .52 0 0 0-.8 .3l-.4 .2-1.1-.8 .6-.1 .2-.4-1.1-.7 .4-.4 .1-.4-.5 .5v-.2a.67 .67 0 0 0 .3-1.1l-.1 .5-.2 .2 .1-1-.3-.3 .1 .6-.1 .2-.4-1.2v.7l-.7-.4 .6 .7-.6-.3 .2 .3a.98 .98 0 0 1 .8 1.5l-.2-.8-.1 .8-.4-.2-.1-.7-.2 .6-.2-.1v-.6l-.2 .4-.2-.2 .1-.7-.2 .5zM139.2 117.5h.3l-.2 .2 .2 .2-.3-.1zM138 117.5h.2l.1 .3-.3 .1 .1-.2zM145.2 119.2l.2 .8 .2-.5 .1 .5 .3-.4a1.86 1.86 0 0 1-1.1 1.3l-.3 .3zM137.9 120.5a.56 .56 0 0 1 .8 .2 .56 .56 0 0 1 .9-.2l.2 1.4h-.2a.56 .56 0 0 1-.9 0 .68 .68 0 0 1-1 0zM137.9 119.9l1.1-.2 .5 .2 .1 .2-.9-.1-.8 .1zM138.1 119.4l.5-.1 .1 .2-.4 .1zM139.2 119.3l.5 .2v.2l-.4-.1zM142 117l.4-.2 .7-.1-.5 .3 .7 .5h-.3zM141.8 117.3l.2-.1v2a1.65 1.65 0 0 1 1.6-.6l-.8 .5 .1 .4-.5-.1-.9 .7-.1-.4-.2-.3h-.5l.2-.4-.2-.6a1.39 1.39 0 0 1 .8 1l.2-.1zM139.7 119.9h.3a1.06 1.06 0 0 0 1.2 .1v.1a.7 .7 0 0 1-.9 .2l.3 .5 .6 .2-.4 .2-.1 .6zM138.8 117.4h.2v.4h-.2zM138.5 118.6l.2-.1 .3 .1zM138.6 118.1h.2l.1 .3-.2-.1-.2 .1zM138.5 116.9l.2 .1 .3-.1-.2 .3h-.2zM138.4 117.4h.2l.1 .4h-.3zM137.8 119.1a1.47 1.47 0 0 1 2 .2 2.61 2.61 0 0 0-2.1 0zM137.6 119.6l.2 .1-.2 .1zM134.4 116.7l1.1 .3-.9 .5h-.3l.5-.5zM135.4 117.2h.2l.3 .4 .2 2 .7-1-.1 .5 .2 .4a.55 .55 0 0 0-.5 .7l-1-.2-.5 .2 .2-.5-.8-.2 .7-.1 .9 .4 .1-.1-.6-1.2-.2-.2 .5-.1zM136.3 120.4l1.1-.5h.3v.5a.83 .83 0 0 0-.5 1l-.3-.1-.7 .4 1.1-1.4zM135 122.8l1-.5-.8 .9zM135.8 122.8l.2-.2v1.3a.64 .64 0 0 1-.5-.5 .64 .64 0 0 1 .3-.6zM132.3 121a1.48 1.48 0 0 1 2 .5l-1 .2-.2-.1-.2-.4h-.4zM134 125.5h.4a2.01 2.01 0 0 1-.1 1.6l.8 .4 .3 .5-.6-.2-.8-.6v-.8a.5 .5 0 0 1 0-.9zM132.9 121.8l.2 .1a.59 .59 0 0 1 .9 .4l.2 .2a.78 .78 0 0 1 .7 1h.3l.4 .5a1.12 1.12 0 0 1 .6 1.2l-.1 .5-.1-1.1-.2-.4-.8-.4h-.6l-.2-.1-.1 .1 .2 .3h.5l-1.1 1.3a2.45 2.45 0 0 1-1.2 2v1.2l.3 .6a1.23 1.23 0 0 1-.5-1.4l-.1-.4a1.52 1.52 0 0 0 .4-1.6l-.3 .2 .2-.5a3.1 3.1 0 0 0 .6-2.9zM136.4 125h2.2v3.9a3.8 3.8 0 0 1-2.4-2.9l.2-.6zM136.2 122.3h5.1v1.6l-.3 .2 .3 .3v.4h-5l-.1-.8zM138.8 127.1a1.44 1.44 0 0 1 2.1 .1 4.1 4.1 0 0 1-2.1 1.7zM139.5 126.4h.8v.2h-.8zM139.9 125.4l.2 .8h-.4zM138.8 125h2.5l-.4 .3 .4 .4-.3 1.3-.5-.4v-.4h-.2l-.1-.6-.3-.5-.3 .5-.1 .6h-.2v.4l-.5 .3zM141.3 124l.2 .2 .1 .9 .6 1.5 .4-1.6 .1 .1a1.43 1.43 0 0 1-.2 1.3l-.1 .4h-.4l-.5-1.5-.3 .1 .2-.6zM143.1 120.7l.3-.2 .5 .2a.86 .86 0 0 1-.5 1.1 1.19 1.19 0 0 0-.8 1.3l.4 .1a.7 .7 0 0 0 .9-.3l.5-.8 .2-.6 .8-.6v.2a2.78 2.78 0 0 1-2 2.8l.1 .1a2.08 2.08 0 0 0 1.9-1.4l-.1-.3a1.96 1.96 0 0 0 .3-1.7l1.1-1.2-.4 .9 .7-.5-.7 1 .8-.4-.8 .8 .8-.2-.9 .6 .8-.1-.8 .4h.7l-.8 .3 .3 .1-.4 .1 .2 .3h-.4l.1 .3-.3-.1 .1 .3h-.2a2.11 2.11 0 0 1-1.9 1l.1 .2h.4a.74 .74 0 0 1 .7 .7l.5 1.2-.6 .1a1.42 1.42 0 0 0-1.1-1.2l.2 1.7-.1 1.9 .4 .2a1.04 1.04 0 0 0-1.2 .4v-.3l-.5-.2a.85 .85 0 0 1 1.1-.1v-.7a4.3 4.3 0 0 0-.5-3l-.1-.3h-.2a2.11 2.11 0 0 1-.8-2.1l1.5-1.1a.54 .54 0 0 0-.4-.8z"/>
<path d="M139 123.4l-.2 .2a.38 .38 0 0 0 .2 .7l.3-.1-.2 .4h1.9l-.1-.7a.84 .84 0 0 0-.1-1.3 .84 .84 0 0 0-1.3 .4zM139.1 123.5l.7-.5a.57 .57 0 0 1 1-.1 .57 .57 0 0 1-.5 .9l-.1-.1-.1-.4 .6-.2a.56 .56 0 0 0-.8 .2l-.2-.1-.3 .2 .4 .1a.54 .54 0 0 0 .9 .5v.5h-1.3l.4-.4-.2-.2-.6 .1 .3-.2-.3-.1z"/>
<path d="M136.9 125.4l-.1 .3 .3 1.1a.47 .47 0 0 0-.1 .5 .47 .47 0 0 0 .4 .3h.6a.48 .48 0 0 0 .1-.8l.4-1.1-.2-.3a1.39 1.39 0 0 0-1.4 0zM137.2 126.8h.8l.1 .2a.53 .53 0 0 1-.9 .4l.1-.1-.2-.1zM137.1 126.6l.8-.1 .2 .2h-.8zM138.1 125.6h.2v.2l-.3 .6h-.2zM137.3 125.3h.6l-.2 1.1h-.2zM136.9 125.6h.2l.3 .8h-.2z"/>
<path d="M136.6 122.4l.3 .5-.5 .4v1.2a1.59 1.59 0 0 0 1.4 0h.2a.48 .48 0 0 0 .6-.5l-.5-1 .4-.6-.8 .2zM136.8 122.6l.7 .2 .8-.2-.4 .4 .3 .7-.7 .1-.4-.1-.1-.3-.2 .1a.61 .61 0 0 0 .7 .5l.1 .3a.88 .88 0 0 1-1 .1v-1l.6-.5zM137.8 124.1a.3 .3 0 0 1 .6 0 .3 .3 0 0 1-.6 0z"/>
<path d="M118 126.5a1.12 1.12 0 0 1 1.5 1.1 1.12 1.12 0 0 1-1.5 1.1zM117.5 126.1v3.1h.9a1.54 1.54 0 0 0 1.6-1.5 1.54 1.54 0 0 0-1.5-1.6zM114.5 126.1v3.1h.5v-2.4l1.4 2.4h.7v-3.1h-.5l.1 2.4-1.5-2.4zM112.8 126.5l.4 1.4h-.8zM109.9 126.1v3.1h2.1l.2-.8h1.2l.3 .8h.6l-1.2-3.1h-.6l-1 2.6h-1v-2.6zM107.9 126.3a1.05 1.05 0 0 0 .9 1.7 .44 .44 0 0 1 .2 .6 .44 .44 0 0 1-.6 .1l-.8-.2v.5a1.22 1.22 0 0 0 2-.9l-.6-.6a.69 .69 0 0 1-.7-.8 .95 .95 0 0 1 1.1 0l.2-.5-.5-.1h-.6zM104.6 126.1v3.1h.5v-2.4l1.5 2.4h.7v-3.1h-.5v2.4l-1.5-2.4zM102.6 126.1v3.1h1.7v-.5h-1.2v-.9h1.1v-.5h-1.1v-.8h1.2v-.4zM100.4 126.1v3.1h1.8v-.5h-1.2v-.9h1.1v-.5h-1.1v-.8h1.2v-.4zM97.6 126.1v2a1.24 1.24 0 0 0 1.2 1.1 1.24 1.24 0 0 0 1.2-1.1v-2h-.5v1.9a.68 .68 0 0 1-.7 .7 .68 .68 0 0 1-.7-.7v-1.9zM95.2 126.7a.93 .93 0 0 1 1.2 0 .93 .93 0 0 1 .2 1.1 .91 .91 0 0 1-1.1 .9 .91 .91 0 0 1-.6-1.3zM94.8 126.4a1.62 1.62 0 0 0-.4 1.8 1.62 1.62 0 0 0 1.4 1l.6 .7h.8l-.8-.8a1.68 1.68 0 0 0 .8-1.6 1.68 1.68 0 0 0-1.1-1.4h-.9zM91.5 126.5a.6 .6 0 0 1 .7 0 .6 .6 0 0 1 .2 .7l-.3 .2-.6 .1zM90.9 126.1v3h.6v-1.2h.4l.7 1.2h.7l-.9-1.3a.9 .9 0 0 0 .5-1.1 .9 .9 0 0 0-1.1-.6zM88.5 126.7a.92 .92 0 0 1 1.2 0 .92 .92 0 0 1 .3 1.1 .9 .9 0 0 1-1.1 .9 .9 .9 0 0 1-.6-1.3zM88.1 126.4a1.61 1.61 0 0 0-.3 1.9 1.61 1.61 0 0 0 1.8 .8 1.65 1.65 0 0 0 1-1.5 1.65 1.65 0 0 0-1.1-1.5h-.9zM85.7 126.1v3h.6v-1.2h1.1v-.5h-1.1v-.9h1.2v-.4zM86.7 120.4l-.3 1.6h1.2l.1-.5 1 1.3-1.5 1.2 .1-.5h-1.3l-.3 1.6h1.5a2.66 2.66 0 0 0 2.4-1.4 2.66 2.66 0 0 0-.2-2.8l-.3-.2a4.1 4.1 0 0 0-2.4-.3zM90.7 120.4l-1 4.7h2.8l.2-1h-1.5l.2-.9h1.4l.2-1h-1.4l.1-.8h1.6l.2-1zM93.8 120.4l-.9 4.7h2.7l.3-1h-1.6l.8-3.7zM96.9 120.4l-.1 .8 .5 .2-.6 2.7-.6 .3-.2 .7h2.4l.2-.7-.5-.3 .5-2.7 .6-.2 .3 3.9h1.4l2.4-4.7h-1.4l-1.4 3.6-.1-3.6zM103.4 120.4l-1 4.7h2.8l.2-1h-1.5l.2-.9h1.4l.2-1h-1.4l.2-.8h1.5l.2-1zM107.6 121.4a.54 .54 0 0 1 .6 .6 .54 .54 0 0 1-.6 .5h-.2zM106.6 120.4l-1 4.7h1.2l.4-1.7h.2l.6 1.7h3.4l.1-.7-.5-.3 .6-2.7 .6-.2 .2-.8h-2.4l-.2 .8 .5 .2-.5 2.7-.7 .4-.5-1.3a1.42 1.42 0 0 0 .8-1.8 1.42 1.42 0 0 0-1.6-1zM112.7 120.4l-1 4.7h1.1l.6-3.3 1 3.3h1.4l1-4.7h-1.1l-.6 3.2-1-3.2zM117.3 121.2a2.95 2.95 0 0 0-.2 3.5 3.3 3.3 0 0 0 2.9 .2l.5-2.5h-1.9l-.2 1h.7l-.2 .7a.83 .83 0 0 1-.9-.2 .83 .83 0 0 1-.1-1 1.5 1.5 0 0 1 .8-1.4 1.5 1.5 0 0 1 1.6 .2l.5-1a2.94 2.94 0 0 0-3.5 .5z"/>
</g>
<path d="M126 117.3v13.6" fill="none" stroke="#256ab2" stroke-width=".4"/>
<path d="M21.3 45.3v90.2" fill="none" stroke="#373435" stroke-width=".21"/>
<g fill="#373435">
<path d="M20.9 134.3h.8l-.4 1.2z"/>
<path d="M21.3 45.3l.4 1.1h-.8z"/>
</g>
<path d="M30.5 88.7v8.7" fill="none" stroke="#373435" stroke-width=".21"/>
<g fill="#373435">
<path d="M30.5 88.7l.4 1.2h-.8z"/>
<path d="M30.1 96.3h.8l-.4 1.1z"/>
</g>
<path d="M28.6 97.4h4M30.5 97.4v17.6M28.6 102.4h4" fill="none" stroke="#373435" stroke-width=".21"/>
<g fill="#373435">
<path d="M30.5 102.4l.4 1.1h-.8z"/>
<path d="M30.1 113.8h.8l-.4 1.2z"/>
</g>
<path d="M17.7 135.5h14.6M30.5 130.6v4.9" fill="none" stroke="#373435" stroke-width=".21"/>
<g fill="#373435">
<path d="M30.5 130.6l.4 1.2h-.8z"/>
<path d="M30.1 134.3h.8l-.4 1.2z"/>
</g>
<path d="M17.9 45.3h14.6M30.5 115v15.6M28.5 130.6h4" fill="none" stroke="#373435" stroke-width=".21"/>
<g fill="#373435">
<path d="M30.5 115l.4 1.2h-.8z"/>
<path d="M30.1 129.4h.8l-.4 1.2z"/>
</g>
<path d="M39.1 38.8h147.7M39.1 36.2v5.3M28.6 115h4" fill="none" stroke="#373435" stroke-width=".21"/>
<g fill="#373435">
<path d="M185.6 38.4l1.2 .4-1.2 .4z"/>
<path d="M39.1 38.8l1.1-.4v.8z"/>
</g>
<path d="M39.1 144.6h8.2" fill="none" stroke="#373435" stroke-width=".21"/>
<g fill="#373435">
<path d="M46.1 144.2l1.2 .4-1.2 .4z"/>
<path d="M39.1 144.6l1.1-.4v.8z"/>
</g>
<path d="M47.3 142.7v4.6M85.7 144.6h92.8" fill="none" stroke="#373435" stroke-width=".21"/>
<g fill="#373435">
<path d="M177.4 144.2l1.1 .4-1.1 .4z"/>
<path d="M85.7 144.6l1.2-.4v.8z"/>
</g>
<path d="M85.7 142.7v4.6M178.5 144.6h8.2" fill="none" stroke="#373435" stroke-width=".21"/>
<g fill="#373435">
<path d="M185.6 144.2l1.1 .4-1.1 .4z"/>
<path d="M178.5 144.6l1.2-.4v.8z"/>
</g>
<path d="M194.6 40h-2.8l-7.5 6.3M178.5 142.7v4.6" fill="none" stroke="#373435" stroke-width=".21"/>
<path d="M185 45.3l.5 .6-1.2 .4z" fill="#373435"/>
<path d="M186.8 36.2v5.3M28.6 88.7h4M30.5 82.3v6.4M39.1 142.7v4.6M186.7 142.7v4.6" fill="none" stroke="#373435" stroke-width=".21"/>
<g fill="#373435">
<path d="M30.1 87.6h.8l-.4 1.1z"/>
<path d="M30.5 82.3l.4 1.2h-.8z"/>
</g>
<path d="M28.6 77.7h4M30.5 71.3v11M28.5 82.3h4" fill="none" stroke="#373435" stroke-width=".21"/>
<g fill="#373435">
<path d="M30.1 76.5h.8l-.4 1.2z"/>
<path d="M30.5 71.3l.4 1.1h-.8z"/>
</g>
<path d="M28.5 71.3h4M28.6 66.6h4M30.5 60.2v11.1" fill="none" stroke="#373435" stroke-width=".21"/>
<g fill="#373435">
<path d="M30.1 65.4h.8l-.4 1.2z"/>
<path d="M30.5 60.2l.4 1.2h-.8z"/>
</g>
<path d="M28.5 60.2h4" fill="none" stroke="#373435" stroke-width=".21"/>
<path d="M16.9 223.3h5.9v5.9h-5.9z" fill-rule="evenodd" fill="#373435" stroke="#373435" stroke-width=".21"/>
<path d="M16.9 215.1h5.9v5.9h-5.9z" fill-rule="evenodd" fill="#fefefe" stroke="#373435" stroke-width=".21"/>
<path d="M16.9 231.4h5.9v5.9h-5.9z" fill="#256ab2" stroke="#373435" stroke-width=".21"/>
<path d="M103.8 267.7h59.8" fill="none" stroke="#373435" stroke-width=".21"/>
<g font-size="9.1" fill="#373435">
<text x="46.7" y="66.6">[Insert project name – 3 lines]</text>
<text x="46.7" y="77.7">[Insert project name – 3 lines]</text>
<text x="46.7" y="88.7">[Insert project name – 3 lines]</text>
</g>
<text font-size="6.8" fill="#373435" x="46.9" y="101.7">Completion: Early, Mid or Late 20XX</text>
<text font-size="6.3" fill="#373435" x="125.3" y="250.2">PROJECT SIGN</text>
<text font-size="6" fill="#373435" x="174" y="273">TC9900_2</text>
<text font-size="5.3" fill="#373435" x="128.8" y="258.4">STATE FUNDED</text>
<g font-size="4.2" fill="#373435">
<text x="111.7" y="37.7">a</text>
<text x="196.3" y="40.9">r</text>
<text x="25.1" y="64.9">o*</text>
<text x="27.1" y="69.8">n</text>
<text x="25.1" y="76">o*</text>
<text x="27.1" y="80.9">n</text>
<text x="25.1" y="87">o*</text>
<text x="18.1" y="91.9">b</text>
<text x="27" y="94.6">h</text>
<text x="23.3" y="101">g**</text>
<text x="27.7" y="109.9">f</text>
<text x="27.3" y="123.4">e</text>
<text x="27.6" y="134.1">c</text>
<text x="42" y="142.8">k</text>
<text x="130.4" y="142.8">m</text>
<text x="181.5" y="142.8">k</text>
<text x="103.8" y="267.2">ISSUED AS OFFICIAL TRAFFIC SIGN</text>
<text x="174.7" y="285.6">O</text>
</g>
<g font-size="3.9" fill="#373435">
<text x="16.9" y="212.7">Colour Legend</text>
<text x="26.7" y="219.5">Class 400 retroreflective white</text>
<text x="26.7" y="227.6">Black</text>
<text x="26.8" y="236.2">C:100 M:49 Y:0 K:28</text>
</g>
<g font-size="3.8" fill="#373435">
<text x="59.6" y="168">a</text>
<text x="71" y="168">b</text>
<text x="80.5" y="168">c</text>
<text x="99" y="168">f</text>
<text x="107.9" y="168">g</text>
<text x="49.8" y="172.7">A</text>
<text x="56.4" y="172.8">1800</text>
<text x="67.9" y="172.8">1100</text>
<text x="79.4" y="172.8">60</text>
<text x="96.4" y="172.8">154</text>
<text x="106.9" y="172.8">60</text>
<text x="114.1" y="172.9">106</text>
<text x="116.2" y="168.1">h</text>
<text x="123.4" y="172.9">100</text>
<text x="125.6" y="168.1">k</text>
<text x="135.3" y="168.1">m</text>
<text x="144.7" y="172.9">57</text>
<text x="145.7" y="168.1">n</text>
<text x="152.8" y="172.9">78</text>
<text x="153.9" y="168.2">o</text>
<text x="160.3" y="172.9">125</text>
<text x="162.8" y="168.1">r</text>
<text x="49.8" y="177.6">B</text>
<text x="56.4" y="177.7">3000</text>
<text x="67.9" y="177.7">1800</text>
<text x="78.3" y="177.7">100</text>
<text x="96.4" y="177.7">255</text>
<text x="105.8" y="177.7">100</text>
<text x="114.1" y="177.7">176</text>
<text x="123.4" y="177.7">160</text>
<text x="144.7" y="177.7">95</text>
<text x="151.8" y="177.7">130</text>
<text x="160.3" y="177.7">200</text>
<text x="49.7" y="182.4">C</text>
<text x="56.4" y="182.5">4000</text>
<text x="67.9" y="182.5">2400</text>
<text x="78.3" y="182.5">135</text>
<text x="96.4" y="182.5">342</text>
<text x="105.8" y="182.5">133</text>
<text x="114.1" y="182.5">235</text>
<text x="123.4" y="182.5">220</text>
<text x="143.6" y="182.5">126</text>
<text x="151.8" y="182.5">173</text>
<text x="160.3" y="182.5">250</text>
</g>
<g font-size="3.8" fill="#282829">
<text x="89.5" y="168">e</text>
<text x="87.4" y="172.8">190</text>
<text x="132.9" y="172.9">1131</text>
<text x="87.4" y="177.7">315</text>
<text x="132.7" y="177.7">1877</text>
<text x="87.4" y="182.5">422</text>
<text x="132.9" y="182.5">2511</text>
</g>
<g font-size="3.5" fill="#373435">
<text x="85.7" y="198.5">Notes:</text>
<text x="85.7" y="202.4">1. Size A should only be used where location does not suit a B size sign</text>
<text x="90.7" y="206.3">due to space constraints. Size C should be used on roads with a</text>
<text x="85.7" y="214.1">2. * Font to be Noto Sans Display Bold.</text>
<text x="90.7" y="210.2">posted speed limit of 100km/h or above and space is available.</text>
<text x="85.7" y="221.9">4. Insert appropriate three lines of project identification.</text>
<text x="85.7" y="218">3. ** Font to be Noto Sans Display Regular.</text>
<text x="85.7" y="225.9">5. Insert appropriate completion date.</text>
<text x="85.7" y="233.7">7. For details of Queensland government crest and ‘Delivering for</text>
<text x="85.7" y="229.8">6. For two and four line project titles see pages 1 and 3 respectively.</text>
<text x="90.7" y="237.6">Queensland’ woodmark please contact comms@tmr.qld.gov.au.</text>
<text x="21.6" y="267.8">Department of Transport and Main Roads</text>
<text x="18.2" y="271.8">Infrastructure Management &amp; Delivery Division</text>
<text x="16.7" y="280.6">Designed</text>
<text x="42.7" y="280.6">Checked</text>
<text x="69.7" y="280.6">Scale</text>
<text x="99.2" y="281.5">A/PRINCIPAL ENGINEER</text>
<text x="154.3" y="276.2">11/08/25</text>
<text x="157.4" y="281.2">Date</text>
<text x="178.4" y="278.9">Page 2 of 3</text>
<text x="17" y="284.8">TV 06/15</text>
<text x="42.8" y="284.8">MW 08/25</text>
<text x="69.7" y="285.2">Not to Scale</text>
<text x="99.2" y="285">(Traffic Engineering Practice)</text>
</g>
</svg>
